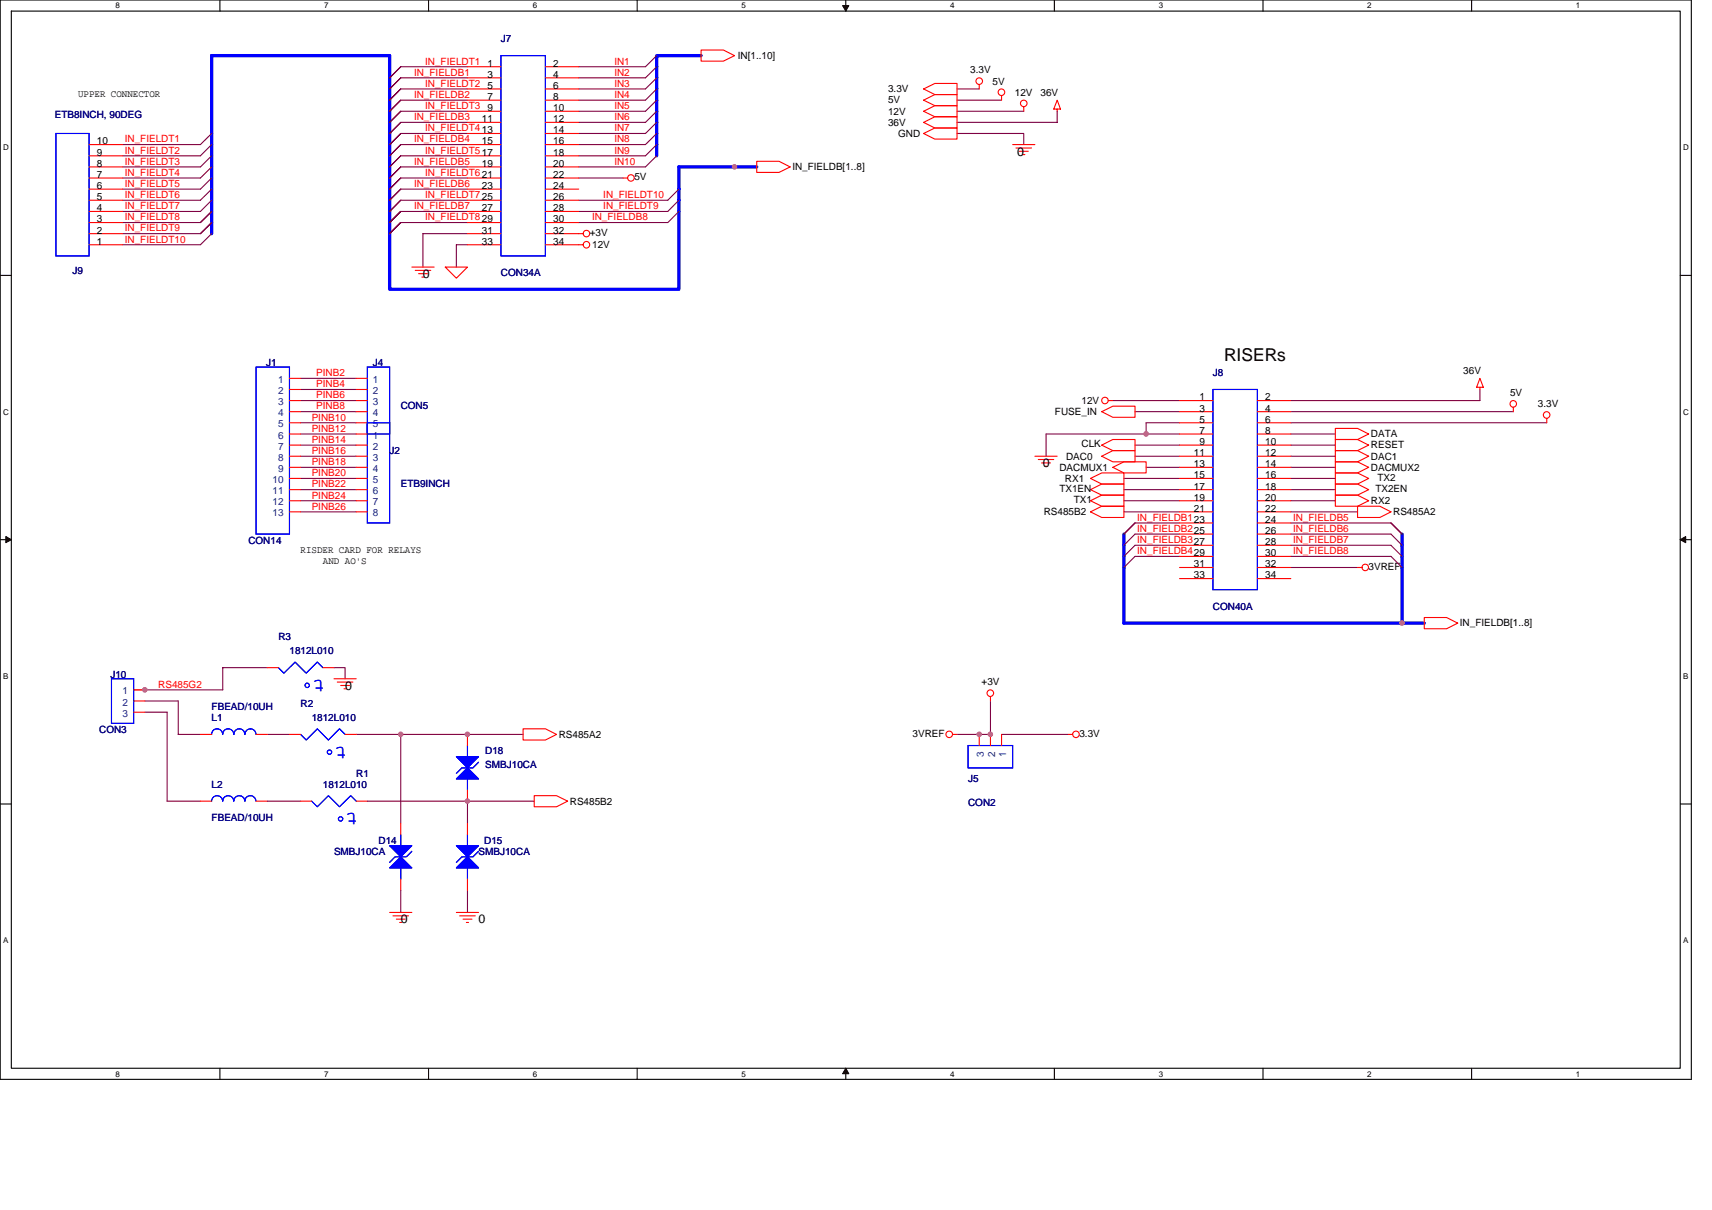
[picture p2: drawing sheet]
<svg xmlns="http://www.w3.org/2000/svg" width="297mm" height="210mm" viewBox="0 0 297 210" stroke-linecap="round" stroke-linejoin="round" font-family="sans-serif">
<path d="M0 0h293.5v187.2h-293.5zM2 1.9h289.5v183.4h-289.5z" fill="none" stroke="#000" stroke-width=".19"/>
<g fill="#fff">
<path d="M20.1 .2h.7v1.6h-.7z"/>
<path d="M20.1 185.5h.7v1.6h-.7z"/>
</g>
<path d="M38.2 0v1.9M38.2 185.3v1.9" fill="none" stroke="#000" stroke-width=".19"/>
<g fill="#fff">
<path d="M56.3 .2h.7v1.6h-.7z"/>
<path d="M56.3 185.5h.7v1.6h-.7z"/>
</g>
<path d="M74.4 0v1.9M74.4 185.3v1.9" fill="none" stroke="#000" stroke-width=".19"/>
<g fill="#fff">
<path d="M92.5 .2h.7v1.6h-.7z"/>
<path d="M92.5 185.5h.7v1.6h-.7z"/>
</g>
<path d="M110.6 0v1.9M110.6 185.3v1.9" fill="none" stroke="#000" stroke-width=".19"/>
<g fill="#fff">
<path d="M128.6 .2h.8v1.6h-.8z"/>
<path d="M128.6 185.5h.8v1.6h-.8z"/>
</g>
<path d="M146.7 0v1.9M146.7 185.3v1.9" fill="none" stroke="#000" stroke-width=".19"/>
<path d="M146.2 1h1.1l-.6 .9zM146.7 185.3l.6 1h-1.1z" fill="#000" stroke="#000" stroke-width=".17"/>
<g fill="#fff">
<path d="M164.8 .2h.8v1.6h-.8z"/>
<path d="M164.8 185.5h.8v1.6h-.8z"/>
</g>
<path d="M182.9 0v1.9M182.9 185.3v1.9" fill="none" stroke="#000" stroke-width=".19"/>
<g fill="#fff">
<path d="M201 .2h.8v1.6h-.8z"/>
<path d="M201 185.5h.8v1.6h-.8z"/>
</g>
<path d="M219.1 0v1.9M219.1 185.3v1.9" fill="none" stroke="#000" stroke-width=".19"/>
<g fill="#fff">
<path d="M237.2 .2h.8v1.6h-.8z"/>
<path d="M237.2 185.5h.8v1.6h-.8z"/>
</g>
<path d="M255.3 0v1.9M255.3 185.3v1.9" fill="none" stroke="#000" stroke-width=".19"/>
<g fill="#fff">
<path d="M273.4 .2h.8v1.6h-.8z"/>
<path d="M273.4 185.5h.8v1.6h-.8z"/>
<path d="M.5 24.8h1v1.6h-1z"/>
<path d="M292 24.8h1v1.6h-1z"/>
<path d="M.5 70.7h1v1.5h-1z"/>
<path d="M292 70.7h1v1.5h-1z"/>
</g>
<path d="M0 47.8h2M291.5 47.8h2" fill="none" stroke="#000" stroke-width=".19"/>
<g fill="#fff">
<path d="M.5 116.5h.9v1.6h-.9z"/>
<path d="M292 116.5h.9v1.6h-.9z"/>
</g>
<path d="M0 93.6h2M291.5 93.6h2" fill="none" stroke="#000" stroke-width=".19"/>
<path d="M1 93.1l1 .5-1 .5zM291.5 93.6l1-.5v1z" fill="#000" stroke="#000" stroke-width=".17"/>
<g fill="#fff">
<path d="M.5 162.4h.9v1.5h-.9z"/>
<path d="M292 162.4h.9v1.5h-.9z"/>
</g>
<path d="M0 139.5h2M291.5 139.5h2" fill="none" stroke="#000" stroke-width=".19"/>
<g fill="none" stroke="#800040" stroke-width=".19">
<path d="M81.1 15.4h-11.6l-1.9 2M81.1 19.3h-11.6l-1.9 1.9M81.1 17.4h-11.6l-1.9 1.9M81.1 11.6h-11.6l-1.9 1.9M81.1 13.5h-11.6l-1.9 1.9M113.9 13.5l-1.9 1.9h-11.6M113.9 19.3l-1.9 1.9h-11.6M113.9 17.4l-1.9 1.9h-11.6M113.9 15.4l-1.9 2h-11.6M113.9 9.7l-1.9 1.9h-11.6M113.9 11.6l-1.9 1.9h-11.6M166 15.4h3.9"/>
<path d="M166 19.3h11.6M166 17.4h7.8M183.4 19.3v1.9h-17.4M36.7 36.7l-1.9 1.9h-13.5M36.7 34.7l-1.9 2h-13.5M36.7 32.8l-1.9 1.9h-13.5M36.7 30.9l-1.9 1.9h-13.5M36.7 29l-1.9 1.9h-13.5M36.7 27l-1.9 2h-13.5M36.7 25.1l-1.9 1.9h-13.5M36.7 23.2l-1.9 1.9h-13.5M36.7 38.6l-1.9 1.9h-13.5"/>
<path d="M81.1 38.6h-11.6l-1.9 1.9M81.1 36.7h-11.6l-1.9 1.9M81.1 34.7h-11.6l-1.9 2M81.1 32.8h-11.6l-1.9 1.9M81.1 30.9h-11.6l-1.9 1.9M81.1 29h-11.6l-1.9 1.9M81.1 27h-11.6l-1.9 2M81.1 25.1h-11.6l-1.9 1.9M81.1 21.2h-11.6l-1.9 2M81.1 23.2h-11.6l-1.9 1.9M100.4 30.9h7.7M113.9 27l-1.9 2h-11.6"/>
<path d="M113.9 25.1l-1.9 1.9h-11.6M113.9 23.2l-1.9 1.9h-11.6M113.9 21.2l-1.9 2h-11.6M117.8 36.7l-1.9 1.9h-15.5M117.8 34.7l-1.9 2h-15.5M117.8 32.8l-1.9 1.9h-15.5M117.8 29h9.6M166 23.2h11.6v1.9M36.7 40.5l-1.9 2h-13.5M81.1 40.5h-7.7v5.8M81.1 42.5h-1.9v3.8M52.2 75.3h9.6"/>
<path d="M52.2 71.4h9.6M52.2 79.1h9.6M52.2 65.6h9.6M52.2 67.6h9.6M52.2 77.2h9.6M52.2 73.3h9.6M52.2 69.5h9.6M193.1 69.5h11.6M196.9 71.4h7.8M196.9 79.1h7.8M196.9 77.2h7.8M204.7 75.3h-23.2v3.8"/>
<path d="M204.7 73.3h-5.8v2M224 75.3h7.7M224 71.4h38.6M224 79.1h7.7M224 77.2h7.7M224 73.3h44.4M256.8 67.6v1.9h-32.8M52.2 81.1h9.6M52.2 88.8h9.6M52.2 83h9.6M52.2 86.9h9.6M52.2 84.9h9.6"/>
<path d="M195 88.8h9.7M195 83h9.7M195 86.9h9.7M195 84.9h9.7M198.9 81.1h5.8M204.7 96.5h-7.8l-1.9 1.9M204.7 90.7h-7.8l-1.9 1.9M204.7 94.6h-7.8l-1.9 1.9M204.7 92.6h-7.8l-1.9 2M224 81.1h7.7M224 88.8h11.5M224 83h7.7"/>
<path d="M224 86.9h7.7M224 84.9h7.7M224 96.5h17.3l2 1.9M224 90.7h17.3l2 1.9M224 94.6h17.3l2 1.9M224 92.6h17.3l2 2M224 98.4h11.5M46.4 115.8h-7.8v3.9h-15.4M58 115.8h1.9v2M25.1 121.6h5.8v5.8h3.9M25.1 123.5h3.9v15.5h5.8M46.4 127.4h3.8"/>
<path d="M46.4 139h5.8M61.8 127.4h29M63.7 139h29M69.5 127.4v15.5M81.1 139v3.9M171.8 121.6v5.8h-5.8M173.8 127.4h11.6M69.5 154.4v3.9M81.1 154.4v3.9"/>
</g>
<path d="M121.6 9.7h-7.7v17.3M131.3 29h-13.5v21.2h-50.2v-40.5h-30.9v30.8M195 92.6v15.5h52.1M243.3 92.6v15.5" fill="none" stroke="#00f" stroke-width=".57"/>
<g fill="#f0f" stroke="#f0f" stroke-width=".19">
<circle cx="127.4" cy="28.9" r=".38"/>
<circle cx="198.9" cy="75.3" r=".38"/>
<circle cx="243.3" cy="108.1" r=".38"/>
<circle cx="25.1" cy="119.7" r=".38"/>
<circle cx="81.1" cy="139" r=".38"/>
<circle cx="69.5" cy="127.4" r=".38"/>
<circle cx="81.1" cy="127.4" r=".38"/>
<circle cx="169.9" cy="127.4" r=".38"/>
<circle cx="171.8" cy="127.4" r=".38"/>
</g>
<g fill="none" stroke="#f00" stroke-width=".19">
<path d="M81.1 11.6h5.8M81.1 13.5h5.8M81.1 15.4h5.8M81.1 17.4h5.8M81.1 19.3h5.8M94.6 11.6h5.8M94.6 13.5h5.8M94.6 15.4h5.8M94.6 17.4h5.8M94.6 19.3h5.8M121.6 8.7h3.9l1.9 1-1.9 .9h-3.9zM160.2 15.4l2-.9h3.8v1.9h-3.8z"/>
<path d="M160.2 19.3l2-1h3.8v2h-3.8zM160.2 17.4l2-1h3.8v1.9h-3.8zM169.9 14.7v.7M173.8 16.6v.8M177.6 18.5v.8M183.4 17.4l.6 1.5h-1.2zM183.4 18.9v.4M15.5 25.1h5.8M15.5 30.9h5.8M15.5 27h5.8M15.5 29h5.8M15.5 32.8h5.8"/>
<path d="M15.5 34.7h5.8M15.5 36.7h5.8M15.5 38.6h5.8M81.1 25.1h5.8M81.1 30.9h5.8M81.1 21.2h5.8M81.1 23.2h5.8M81.1 27h5.8M81.1 29h5.8M81.1 32.8h5.8M81.1 34.7h5.8M81.1 36.7h5.8"/>
<path d="M81.1 38.6h5.8M94.6 25.1h5.8M94.6 30.9h5.8M94.6 21.2h5.8M94.6 23.2h5.8M94.6 27h5.8M94.6 29h5.8M94.6 32.8h5.8M94.6 34.7h5.8M94.6 36.7h5.8M94.6 38.6h5.8M108.1 30.9h.8"/>
<path d="M131.3 28h3.9l1.9 1-1.9 .9h-3.9zM160.2 23.2l2-1h3.8v1.9h-3.8zM160.2 21.2l2-.9h3.8v1.9h-3.8zM175.7 25.1h3.9M176.3 25.7h2.7M176.9 26.2h1.5M177.4 26.8h.4M15.5 42.5h5.8M15.5 40.5h5.8M71.5 46.3h3.8M72 46.9h2.7M72.6 47.5h1.6"/>
<path d="M73.2 48.1h.4M77.3 46.3h3.8l-1.9 2zM81.1 42.5h5.8M81.1 40.5h5.8M94.6 42.5h6.6M94.6 40.5h6.6M50.2 69.5h2M50.2 79.1h2M50.2 65.6h2M50.2 67.6h2M50.2 71.4h2M50.2 73.3h2"/>
<path d="M50.2 75.3h2M50.2 77.2h2M61.8 69.5h1.9M61.8 79.1h1.9M61.8 65.6h1.9M61.8 67.6h1.9M61.8 71.4h1.9M61.8 73.3h1.9M61.8 75.3h1.9M61.8 77.2h1.9M179.6 79.1h3.8M180.1 79.7h2.7"/>
<path d="M191.2 79.1l1.9-.9h3.8v1.9h-3.8zM191.2 71.4l1.9-.9h3.8v1.9h-3.8zM191.2 77.2l1.9-1h3.8v2h-3.8zM192.3 69.5h.8M204.7 69.5h5.8M204.7 79.1h5.8M204.7 71.4h5.8M204.7 73.3h5.8M204.7 75.3h5.8M204.7 77.2h5.8M218.2 69.5h5.8M218.2 79.1h5.8"/>
<path d="M218.2 71.4h5.8M218.2 73.3h5.8M218.2 75.3h5.8M218.2 77.2h5.8M231.7 76.2h3.8l2 1-2 1h-3.8zM231.7 78.2h3.8l2 .9-2 1h-3.8zM231.7 74.3h3.8l2 1-2 .9h-3.8zM256.8 65.6l.6 1.6h-1.2zM256.8 67.2v.4M262.6 70.7v.7M268.4 72.6v.7M50.2 81.1h2"/>
<path d="M50.2 83h2M50.2 84.9h2M50.2 86.9h2M50.2 88.8h2M61.8 81.1h1.9M61.8 83h1.9M61.8 84.9h1.9M61.8 86.9h1.9M61.8 88.8h1.9M180.7 80.3h1.6M181.3 80.9h.4M189.2 88.8l2-1h3.8v2h-3.8z"/>
<path d="M189.2 84.9l2-.9h3.8v1.9h-3.8zM189.2 86.9l2-1h3.8v1.9h-3.8zM189.2 83l2-1h3.8v2h-3.8zM193.1 81.1l1.9-1h3.9v1.9h-3.9zM204.7 98.4h5.8M204.7 81.1h5.8M204.7 83h5.8M204.7 84.9h5.8M204.7 86.9h5.8M204.7 88.8h5.8M204.7 90.7h5.8M204.7 92.6h5.8"/>
<path d="M204.7 94.6h5.8M204.7 96.5h5.8M218.2 98.4h5.8M218.2 81.1h5.8M218.2 83h5.8M218.2 84.9h5.8M218.2 86.9h5.8M218.2 88.8h5.8M218.2 90.7h5.8M218.2 92.6h5.8M218.2 94.6h5.8M218.2 96.5h5.8"/>
<path d="M231.7 82h3.8l2 1-2 1h-3.8zM231.7 80.1h3.8l2 1-2 .9h-3.8zM231.7 84h3.8l2 .9-2 1h-3.8zM231.7 85.9h3.8l2 1-2 .9h-3.8zM235.5 87.8h3.9l1.9 1-1.9 1h-3.9zM235.5 98.4h.8M23.2 119.7h1.9M46.4 115.8h1.9M56 115.8h2M58 117.8h3.8M58.5 118.3h2.7M59.1 118.9h1.5"/>
<path d="M59.7 119.5h.4M204.7 100.4h5.8M218.2 100.4h5.8M247.1 107.1h3.9l1.9 1-1.9 1h-3.9zM23.2 121.6h1.9M23.2 123.5h1.9M34.8 127.4h1.9M34.8 139h1.9M44.4 127.4h2M44.4 139h2M50.2 127.4h2M52.2 139h1.9"/>
<path d="M59.9 127.4h1.9M61.8 139h1.9M81.1 127.4v1.9M81.1 137.1v1.9M90.8 126.4h3.8l2 1-2 1h-3.8zM92.7 138h3.9l1.9 1-1.9 1h-3.9zM165.3 127.4h.7M169.9 127.4v1.9M171.8 120.8v.8M171.8 127.4v1.9M173.8 127.4v1.9M185.4 127.4h.7"/>
<path d="M67.6 158.3h3.9M68.2 158.9h2.7M68.8 159.4h1.5M69.5 142.9v1.9M69.5 152.5v1.9M79.2 158.3h3.8M79.8 158.9h2.7M80.3 159.4h1.6M81.1 142.9v1.9M81.1 152.5v1.9M69.3 160h.4M80.9 160h.4"/>
<circle cx="169.9" cy="14.1" r=".57"/>
<circle cx="173.8" cy="16" r=".57"/>
<circle cx="177.6" cy="17.9" r=".57"/>
<circle cx="109.5" cy="30.9" r=".57"/>
<circle cx="101.7" cy="42.5" r=".57"/>
<circle cx="101.8" cy="40.5" r=".57"/>
<circle cx="191.7" cy="69.5" r=".57"/>
<circle cx="262.6" cy="70.1" r=".57"/>
<circle cx="268.3" cy="72" r=".57"/>
<circle cx="236.9" cy="98.4" r=".57"/>
<circle cx="164.7" cy="127.4" r=".57"/>
<circle cx="171.8" cy="120.2" r=".57"/>
<circle cx="186.7" cy="127.4" r=".57"/>
</g>
<g fill="none" stroke="#00f" stroke-width=".19">
<path d="M86.9 9.7h7.7v34.7h-7.7zM9.7 23.2h5.8v21.2h-5.8zM44.4 63.7h5.8v28.9h-5.8zM63.7 63.7h3.9v11.6h-3.9zM63.7 73.3h3.9v17.4h-3.9zM210.5 67.6h7.7v34.7h-7.7zM19.3 117.8h3.9v7.7h-3.9zM48.3 115.8l1 1 1.9-1.9 1.9 1.9 2-1.9 .9 .9M36.7 127.4a.95 .95 0 0 1 1-1 .95 .95 0 0 1 .9 1M36.7 139a.95 .95 0 0 1 1-1 .95 .95 0 0 1 .9 1M38.6 127.4a.95 .95 0 0 1 1-1 .95 .95 0 0 1 1 1 .96 .96 0 0 1 .9-1 .96 .96 0 0 1 1 1M38.6 139a.95 .95 0 0 1 1-1 .95 .95 0 0 1 1 1 .96 .96 0 0 1 .9-1 .96 .96 0 0 1 1 1"/>
<path d="M42.5 127.4a.95 .95 0 0 1 1-1 .95 .95 0 0 1 .9 1M42.5 139a.95 .95 0 0 1 1-1 .95 .95 0 0 1 .9 1M52.2 127.4l.9 1 2-2 1.9 2 1.9-2 1 1M54.1 139l1 1 1.9-2 1.9 2 2-2 .9 1M81.1 129.3v2M81.1 135.1v2M83 132.2l-.9 1h-1.9l-1 1M168 129.3h7.7v3.9h-7.7zM69.5 144.8v1.9M69.5 150.6v1.9M71.5 147.7l-1 .9h-1.9l-1 1M81.1 144.8v1.9"/>
<path d="M81.1 150.6v1.9M83 147.7l-.9 .9h-1.9l-1 1"/>
<circle cx="53.3" cy="118.9" r=".38"/>
<circle cx="57.2" cy="130.5" r=".38"/>
<circle cx="59.1" cy="142.1" r=".38"/>
</g>
<g fill="#00f" stroke="#00f" stroke-width=".19">
<path d="M67.6 146.7h3.9l-2 1.9z" fill-rule="evenodd"/>
<path d="M67.6 150.6l1.9-2 2 2z" fill-rule="evenodd"/>
<path d="M67.6 146.7h3.9l-2 1.9z" fill-rule="evenodd"/>
<path d="M67.6 150.6l1.9-2 2 2z" fill-rule="evenodd"/>
<path d="M81.1 148.6l1.9 2h-3.8z" fill-rule="evenodd"/>
<path d="M79.2 146.7h3.8l-1.9 1.9z" fill-rule="evenodd"/>
<path d="M81.1 148.6l1.9 2h-3.8z" fill-rule="evenodd"/>
<path d="M79.2 146.7h3.8l-1.9 1.9z" fill-rule="evenodd"/>
<path d="M79.2 131.3h3.8l-1.9 1.9z" fill-rule="evenodd"/>
<path d="M81.1 133.2l1.9 1.9h-3.8z" fill-rule="evenodd"/>
<path d="M79.2 131.3h3.8l-1.9 1.9z" fill-rule="evenodd"/>
<path d="M81.1 133.2l1.9 1.9h-3.8z" fill-rule="evenodd"/>
</g>
<g font-size="3.5" fill="#00f">
<text x="56.2" y="117.9" transform="rotate(180 56.2 117.9)">t</text>
<text x="60.1" y="129.5" transform="rotate(180 60.1 129.5)">t</text>
<text x="62" y="141.1" transform="rotate(180 62 141.1)">t</text>
</g>
<text font-size="3.1" x="212.4" y="62.6">RISERs</text>
<g font-size="2.1">
<text x="176.5" y="27">0</text>
<text x="73.4" y="48.2">0</text>
<text x="180.9" y="81">0</text>
<text x="59.9" y="119.7">0</text>
<text x="69.5" y="160.2">0</text>
<text x="83" y="160.2">0</text>
</g>
<g font-size="1.7" fill="#f00">
<text x="73.8" y="11.2">IN_FIELDT1</text>
<text x="106.6" y="11.2">IN1</text>
<text x="71.8" y="13.1">IN_FIELDB1</text>
<text x="71.8" y="17">IN_FIELDB2</text>
<text x="73.8" y="15">IN_FIELDT2</text>
<text x="106.6" y="13.1">IN2</text>
<text x="106.6" y="15">IN3</text>
<text x="106.6" y="17">IN4</text>
<text x="71.8" y="20.8">IN_FIELDB3</text>
<text x="73.8" y="18.9">IN_FIELDT3</text>
<text x="73.8" y="22.8">IN_FIELDT413</text>
<text x="106.6" y="18.9">IN5</text>
<text x="106.6" y="20.8">IN6</text>
<text x="106.6" y="22.8">IN7</text>
<text x="21.7" y="28.6">IN_FIELDT3</text>
<text x="21.7" y="26.6">IN_FIELDT2</text>
<text x="21.7" y="24.7">IN_FIELDT1</text>
<text x="71.8" y="24.7">IN_FIELDB4</text>
<text x="71.8" y="28.6">IN_FIELDB5</text>
<text x="73.8" y="26.6">IN_FIELDT517</text>
<text x="106.6" y="24.7">IN8</text>
<text x="106.6" y="26.6">IN9</text>
<text x="106.6" y="28.6">IN10</text>
<text x="21.7" y="34.4">IN_FIELDT6</text>
<text x="21.7" y="32.4">IN_FIELDT5</text>
<text x="21.7" y="30.5">IN_FIELDT4</text>
<text x="71.8" y="32.4">IN_FIELDB6</text>
<text x="73.8" y="30.5">IN_FIELDT621</text>
<text x="73.8" y="34.4">IN_FIELDT725</text>
<text x="104.7" y="34.4">IN_FIELDT10</text>
<text x="21.7" y="38.2">IN_FIELDT8</text>
<text x="21.7" y="36.3">IN_FIELDT7</text>
<text x="21.7" y="40.2">IN_FIELDT9</text>
<text x="71.8" y="36.3">IN_FIELDB7</text>
<text x="73.8" y="38.2">IN_FIELDT829</text>
<text x="102.7" y="38.2">IN_FIELDB8</text>
<text x="104.7" y="36.3">IN_FIELDT9</text>
<text x="21.7" y="42.1">IN_FIELDT10</text>
<text x="54.9" y="65.3">PINB2</text>
<text x="54.9" y="71">PINB8</text>
<text x="54.9" y="67.2">PINB4</text>
<text x="54.9" y="69.1">PINB6</text>
<text x="54.1" y="74.9">PINB12</text>
<text x="54.1" y="76.8">PINB14</text>
<text x="54.1" y="73">PINB10</text>
<text x="54.1" y="80.7">PINB18</text>
<text x="54.1" y="78.8">PINB16</text>
<text x="54.1" y="82.6">PINB20</text>
<text x="54.1" y="88.4">PINB26</text>
<text x="54.1" y="86.5">PINB24</text>
<text x="54.1" y="84.6">PINB22</text>
<text x="197.3" y="90.3">IN_FIELDB123</text>
<text x="197.3" y="94.2">IN_FIELDB327</text>
<text x="197.3" y="92.3">IN_FIELDB225</text>
<text x="224.3" y="92.3">IN_FIELDB6</text>
<text x="224.3" y="90.3">IN_FIELDB5</text>
<text x="224.3" y="94.2">IN_FIELDB7</text>
<text x="197.3" y="96.1">IN_FIELDB429</text>
<text x="224.3" y="96.1">IN_FIELDB8</text>
<text x="27.4" y="119.3">RS485G2</text>
</g>
<g font-size="1.7">
<text x="84.6" y="11.6">1</text>
<text x="96" y="11.6">2</text>
<text x="128" y="10.2">IN[1..10]</text>
<text x="13.5" y="16.8">UPPER CONNECTOR</text>
<text x="84.6" y="13.5">3</text>
<text x="84.6" y="15.4">5</text>
<text x="84.6" y="17.4">7</text>
<text x="96" y="13.5">4</text>
<text x="96" y="15.4">6</text>
<text x="96" y="17.4">8</text>
<text x="154.1" y="16">3.3V</text>
<text x="154.1" y="17.9">5V</text>
<text x="168.4" y="12.7">3.3V</text>
<text x="172.2" y="14.7">5V</text>
<text x="176.1" y="16.6">12V</text>
<text x="180.5" y="16.6">36V</text>
<text x="83.6" y="21.2">11</text>
<text x="84.6" y="19.3">9</text>
<text x="96" y="19.3">10</text>
<text x="96" y="21.2">12</text>
<text x="96" y="23.1">14</text>
<text x="154.1" y="21.8">36V</text>
<text x="154.1" y="19.9">12V</text>
<text x="155.8" y="23.7">GND</text>
<text x="16.8" y="28.9">8</text>
<text x="16.8" y="27">9</text>
<text x="16.8" y="25.1">10</text>
<text x="83.6" y="25.1">15</text>
<text x="83.6" y="28.9">19</text>
<text x="96" y="25.1">16</text>
<text x="96" y="27">18</text>
<text x="96" y="28.9">20</text>
<text x="137.5" y="29.5">IN_FIELDB[1..8]</text>
<text x="16.8" y="34.7">5</text>
<text x="16.8" y="32.8">6</text>
<text x="16.8" y="30.9">7</text>
<text x="83.6" y="32.8">23</text>
<text x="96" y="34.7">26</text>
<text x="96" y="30.9">22</text>
<text x="96" y="32.8">24</text>
<text x="110.1" y="31.3">5V</text>
<text x="16.8" y="40.5">2</text>
<text x="16.8" y="38.6">3</text>
<text x="16.8" y="36.7">4</text>
<text x="83.6" y="36.7">27</text>
<text x="83.6" y="40.5">31</text>
<text x="96" y="36.7">28</text>
<text x="96" y="38.6">30</text>
<text x="96" y="40.5">32</text>
<text x="102.3" y="40.9">+3V</text>
<text x="16.8" y="42.4">1</text>
<text x="83.6" y="42.4">33</text>
<text x="96" y="42.4">34</text>
<text x="102.7" y="43.1">12V</text>
<text x="253.9" y="64.9">36V</text>
<text x="187.7" y="70.1">12V</text>
<text x="208.1" y="69.5">1</text>
<text x="208.1" y="71.4">3</text>
<text x="219.5" y="69.5">2</text>
<text x="219.5" y="71.4">4</text>
<text x="262" y="68.7">5V</text>
<text x="266.8" y="70.7">3.3V</text>
<text x="183" y="72">FUSE_IN</text>
<text x="187.7" y="77.6">CLK</text>
<text x="208.1" y="73.3">5</text>
<text x="208.1" y="75.3">7</text>
<text x="208.1" y="77.2">9</text>
<text x="219.5" y="73.3">6</text>
<text x="219.5" y="75.3">8</text>
<text x="219.5" y="77.2">10</text>
<text x="237.9" y="77.8">RESET</text>
<text x="237.9" y="75.9">DATA</text>
<text x="183.8" y="81.7">DACMUX1</text>
<text x="184.8" y="83.6">RX1</text>
<text x="185" y="79.7">DAC0</text>
<text x="207.2" y="79.1">11</text>
<text x="207.2" y="81">13</text>
<text x="207.2" y="83">15</text>
<text x="219.5" y="79.1">12</text>
<text x="219.5" y="81">14</text>
<text x="219.5" y="83">16</text>
<text x="237.9" y="81.7">DACMUX2</text>
<text x="237.9" y="79.7">DAC1</text>
<text x="239" y="83.4">TX2</text>
<text x="181.1" y="89.4">RS485B2</text>
<text x="183.8" y="85.3">TX1EN</text>
<text x="186.3" y="87.2">TX1</text>
<text x="207.2" y="84.9">17</text>
<text x="207.2" y="86.8">19</text>
<text x="207.2" y="88.8">21</text>
<text x="219.5" y="84.9">18</text>
<text x="219.5" y="86.8">20</text>
<text x="219.5" y="88.8">22</text>
<text x="237.9" y="87.4">RX2</text>
<text x="238.6" y="85.3">TX2EN</text>
<text x="241.7" y="89.4">RS485A2</text>
<text x="52.2" y="96">RISDER CARD FOR RELAYS</text>
<text x="219.5" y="92.6">26</text>
<text x="219.5" y="94.6">28</text>
<text x="219.5" y="90.7">24</text>
<text x="56" y="97.9">AND AO'S</text>
<text x="207.2" y="98.4">31</text>
<text x="207.2" y="100.4">33</text>
<text x="219.5" y="96.5">30</text>
<text x="219.5" y="98.4">32</text>
<text x="219.5" y="100.4">34</text>
<text x="237.5" y="98.8">3VREF</text>
<text x="253.3" y="108.7">IN_FIELDB[1..8]</text>
<text x="170.3" y="118.9">+3V</text>
<text x="96.9" y="128">RS485A2</text>
<text x="158.3" y="127.8">3VREF</text>
<text x="187.3" y="127.8">3.3V</text>
<text x="98.9" y="139.6">RS485B2</text>
</g>
<g font-size="1.7" fill="#000080">
<text x="86.9" y="7.3">J7</text>
<text x="9.5" y="20.5">ETB8INCH, 90DEG</text>
<text x="12.6" y="47.5">J9</text>
<text x="86.9" y="47.9">CON34A</text>
<text x="46.2" y="63.5">J1</text>
<text x="64.7" y="63.5">J4</text>
<text x="210.5" y="65.2">J8</text>
<text x="69.5" y="71">CON5</text>
<text x="67.6" y="78.8">J2</text>
<text x="69.5" y="84.5">ETB9INCH</text>
<text x="43.1" y="94.4">CON14</text>
<text x="210.5" y="105.8">CON40A</text>
<text x="48.3" y="111">R3</text>
<text x="50.2" y="113.5">1812L010</text>
<text x="19.2" y="117.6">J10</text>
<text x="36.7" y="125.1">L1</text>
<text x="36.7" y="123.1">FBEAD/10UH</text>
<text x="52.2" y="122.6">R2</text>
<text x="54.1" y="125.1">1812L010</text>
<text x="17.2" y="127.2">CON3</text>
<text x="84.2" y="130.9">D18</text>
<text x="36.7" y="136.7">L2</text>
<text x="56" y="136.7">1812L010</text>
<text x="61.8" y="134.7">R1</text>
<text x="84.2" y="133.2">SMBJ10CA</text>
<text x="168" y="135.7">J5</text>
<text x="36.7" y="142.5">FBEAD/10UH</text>
<text x="168" y="139.8">CON2</text>
<text x="58" y="148.3">SMBJ10CA</text>
<text x="65.7" y="146.3">D14</text>
<text x="83" y="148.3">SMBJ10CA</text>
<text x="84" y="146.3">D15</text>
</g>
<g font-size="1.7" fill="#004080">
<text x="48.3" y="66.4">1</text>
<text x="48.3" y="68.3">2</text>
<text x="48.3" y="70.3">3</text>
<text x="64.7" y="66.4">1</text>
<text x="64.7" y="68.3">2</text>
<text x="64.7" y="70.3">3</text>
<text x="48.3" y="72.2">4</text>
<text x="48.3" y="74.1">5</text>
<text x="48.3" y="76.1">6</text>
<text x="48.3" y="78">7</text>
<text x="64.7" y="72.2">4</text>
<text x="64.7" y="74.1">5</text>
<text x="64.7" y="76.1">1</text>
<text x="64.7" y="78">2</text>
<text x="47.3" y="83.8">10</text>
<text x="48.3" y="79.9">8</text>
<text x="48.3" y="81.9">9</text>
<text x="64.7" y="79.9">3</text>
<text x="64.7" y="81.9">4</text>
<text x="64.7" y="83.8">5</text>
<text x="47.3" y="85.7">11</text>
<text x="47.3" y="87.7">12</text>
<text x="47.3" y="89.6">13</text>
<text x="64.7" y="85.7">6</text>
<text x="64.7" y="87.7">7</text>
<text x="64.7" y="89.6">8</text>
<text x="21.2" y="120.5">1</text>
<text x="21.2" y="122.4">2</text>
<text x="21.2" y="124.3">3</text>
<text x="170.7" y="131.3" transform="rotate(-90 170.7 131.3)">3</text>
<text x="172.7" y="131.3" transform="rotate(-90 172.7 131.3)">2</text>
<text x="174.6" y="131.3" transform="rotate(-90 174.6 131.3)">1</text>
</g>
<g font-size="1.4">
<text x="20.1" y="1.5">8</text>
<text x="56.3" y="1.5">7</text>
<text x="92.5" y="1.5">6</text>
<text x="128.6" y="1.5">5</text>
<text x="164.8" y="1.5">4</text>
<text x="201" y="1.5">3</text>
<text x="237.2" y="1.5">2</text>
<text x="273.4" y="1.5">1</text>
<text x=".5" y="26.1">D</text>
<text x="292" y="26.1">D</text>
<text x=".5" y="71.9">C</text>
<text x="292" y="71.9">C</text>
<text x=".5" y="117.8">B</text>
<text x="292" y="117.8">B</text>
<text x=".5" y="163.6">A</text>
<text x="292" y="163.6">A</text>
<text x="20.1" y="186.8">8</text>
<text x="56.3" y="186.8">7</text>
<text x="92.5" y="186.8">6</text>
<text x="128.6" y="186.8">5</text>
<text x="164.8" y="186.8">4</text>
<text x="201" y="186.8">3</text>
<text x="237.2" y="186.8">2</text>
<text x="273.4" y="186.8">1</text>
</g>
</svg>
